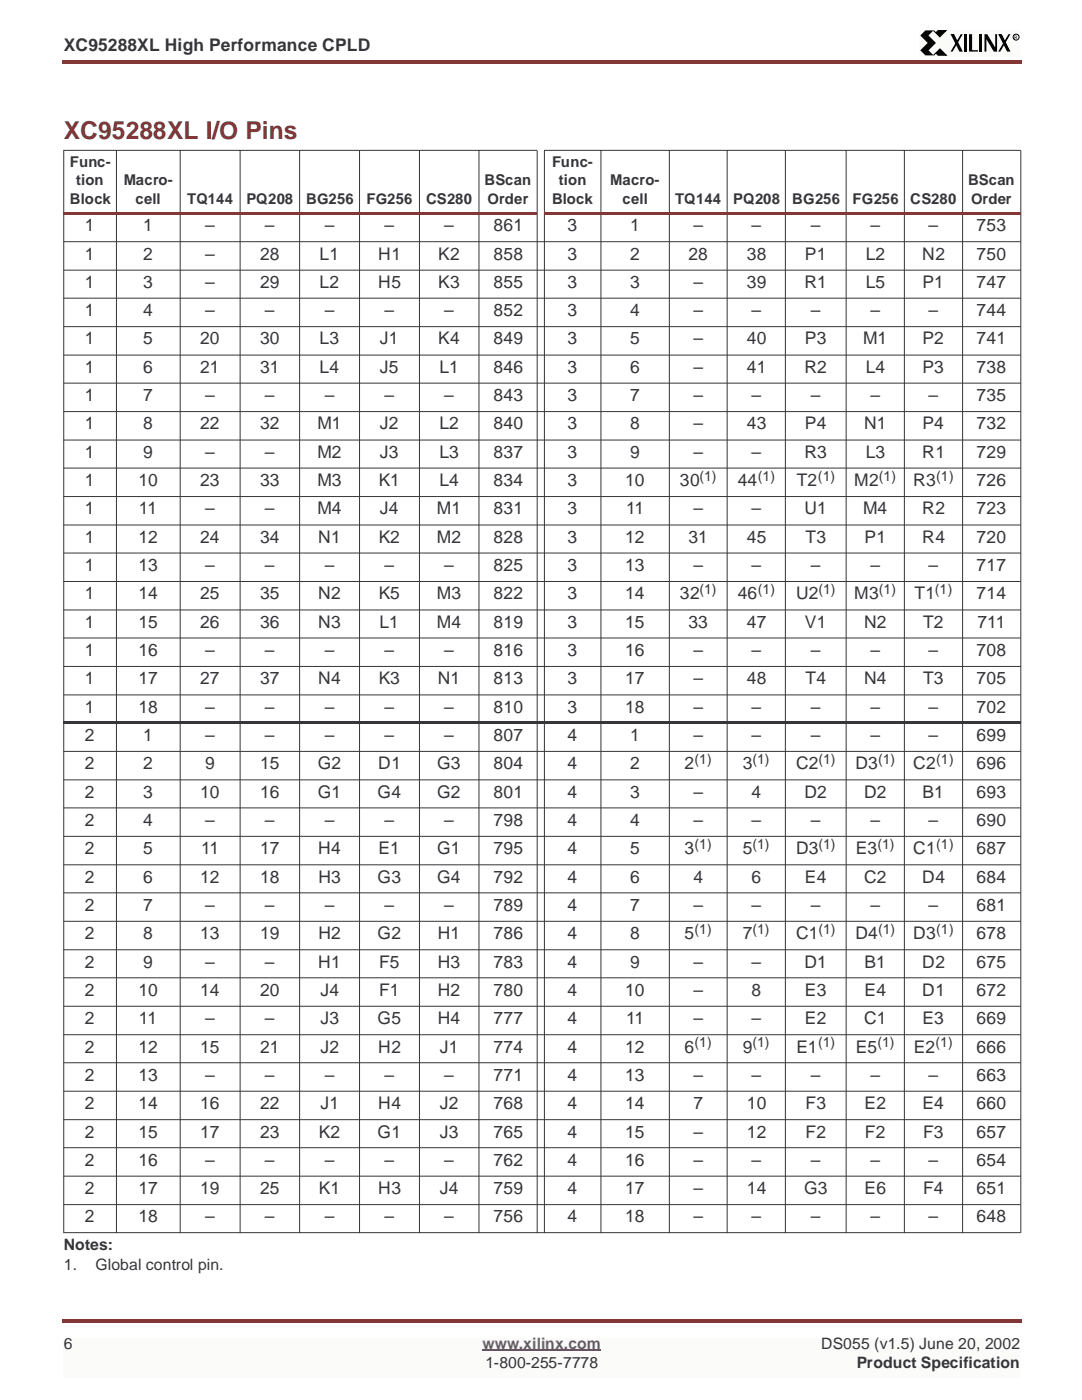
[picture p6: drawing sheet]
<svg xmlns="http://www.w3.org/2000/svg" width="216mm" height="279mm" viewBox="0 0 216 279" stroke-linecap="round" stroke-linejoin="round" font-family="sans-serif">
<g fill="#833737">
<path d="M12.4 12h.3v.7h-.3z"/>
<path d="M12.7 12h190.8v.7h-190.8z"/>
</g>
<path d="M12.7 266.7h190.5v7.8h-190.5z" fill="#fbfbf9"/>
<path d="M96.1 269.1h23.7" fill="none" stroke="#6a4f83" stroke-width=".34"/>
<g fill="#833737">
<path d="M12.4 262.9h.3v.7h-.3z"/>
<path d="M12.7 262.9h190.8v.7h-190.8z"/>
</g>
<path d="M183.1 6h20.1v5.3h-20.1z" fill="#fbfbf9"/>
<path d="M183.3 7.1l1.1-1h1.6l-1 1 1.4 1.5-1.4 1.4 1 1h-1.6l-1.1-1 1.5-1.4zM189.4 6.8h.7l1.7 3.5h-.7zM191.4 6.8h.4l-2 3.5h-.4zM192 6.8h.6v3.5h-.6zM193.1 6.8h.6v3.2h1.1v.3h-1.7zM195.1 6.8h.6v3.5h-.6zM196.1 6.8h.6l1.6 2.7v-2.7h.3v3.5h-.6l-1.5-2.5v2.5h-.4zM198.9 6.8h.7l1.7 3.5h-.7zM200.9 6.8h.4l-2 3.5h-.4z" fill="#000"/>
<path d="M186 6.1l.4 .4 .5-.4h1.6l-1.3 1.2zM186.4 10.6l-.4 .4 1.3-1.2 1.2 1.2h-1.6z" fill="#000" stroke="#000" stroke-width=".2"/>
<circle cx="202.4" cy="7.4" r=".59" fill="none" stroke="#000" stroke-width=".2"/>
<g fill="none" stroke="#363539" stroke-width=".2">
<path d="M12.6 30h94.4M12.7 30.1v215.6M23.2 30v215.8M35.9 30v215.8M47.8 30v215.8M59.7 30v215.8M71.6 30v215.8M83.6 30v215.8M95.4 30v215.8M107 30.1v215.7M108.4 30h95M108.5 30.1v215.7"/>
<path d="M119.7 30v215.8M133.3 30v215.8M144.9 30v215.8M156.5 30v215.8M168.6 30v215.8M180.2 30v215.8M191.8 30v215.8M203.4 30.1v215.6"/>
</g>
<g fill="#833737">
<path d="M12.6 42.2h94.4v.6h-94.4z"/>
<path d="M108.4 42.2h95v.6h-95z"/>
</g>
<g fill="none" stroke="#363539" stroke-width=".2">
<path d="M12.6 48.2h190.8M12.6 53.8h190.8M12.6 59.4h190.8M12.6 65.1h190.8M12.6 70.8h190.8M12.6 76.4h190.8M12.6 82h190.8M12.6 87.7h190.8M12.6 93.3h190.8M12.6 99h190.8M12.6 104.6h190.8M12.6 110.2h190.8"/>
<path d="M12.6 115.9h190.8M12.6 121.6h190.8M12.6 127.2h190.8M12.6 132.8h190.8M12.6 138.5h190.8"/>
</g>
<path d="M12.6 143.8h190.8v.6h-190.8z" fill="#363539"/>
<g fill="none" stroke="#363539" stroke-width=".2">
<path d="M12.6 149.8h190.8M12.6 155.4h190.8M12.6 161h190.8M12.6 166.7h190.8M12.6 172.4h190.8M12.6 178h190.8M12.6 183.6h190.8M12.6 189.3h190.8M12.6 194.9h190.8M12.6 200.6h190.8M12.6 206.2h190.8M12.6 211.8h190.8"/>
<path d="M12.6 217.5h190.8M12.6 223.2h190.8M12.6 228.8h190.8M12.6 234.4h190.8M12.6 240.1h190.8M12.6 245.7h190.8"/>
</g>
<text font-size="4.9" fill="#833737" x="12.7" y="27.7">XC95288XL I/O Pins</text>
<g font-size="3.5" fill="#363539">
<text x="12.7" y="10.2">XC95288XL High Performance CPLD</text>
<text x="16.9" y="46.1">1</text>
<text x="28.5" y="46.1">1</text>
<text x="40.9" y="46.1">–</text>
<text x="52.7" y="46.1">–</text>
<text x="64.7" y="46.1">–</text>
<text x="76.6" y="46.1">–</text>
<text x="88.5" y="46.1">–</text>
<text x="98.3" y="46.1">861</text>
<text x="113" y="46.1">3</text>
<text x="125.6" y="46.1">1</text>
<text x="138.2" y="46.1">–</text>
<text x="149.7" y="46.1">–</text>
<text x="161.5" y="46.1">–</text>
<text x="173.4" y="46.1">–</text>
<text x="185" y="46.1">–</text>
<text x="194.6" y="46.1">753</text>
<text x="16.9" y="51.7">1</text>
<text x="28.5" y="51.7">2</text>
<text x="40.9" y="51.7">–</text>
<text x="51.8" y="51.7">28</text>
<text x="63.7" y="51.7">L1</text>
<text x="75.4" y="51.7">H1</text>
<text x="87.3" y="51.7">K2</text>
<text x="98.3" y="51.7">858</text>
<text x="113" y="51.7">3</text>
<text x="125.6" y="51.7">2</text>
<text x="137.2" y="51.7">28</text>
<text x="148.8" y="51.7">38</text>
<text x="160.4" y="51.7">P1</text>
<text x="172.5" y="51.7">L2</text>
<text x="183.7" y="51.7">N2</text>
<text x="194.6" y="51.7">750</text>
<text x="16.9" y="57.4">1</text>
<text x="28.5" y="57.4">3</text>
<text x="40.9" y="57.4">–</text>
<text x="51.8" y="57.4">29</text>
<text x="63.7" y="57.4">L2</text>
<text x="75.4" y="57.4">H5</text>
<text x="87.3" y="57.4">K3</text>
<text x="98.3" y="57.4">855</text>
<text x="113" y="57.4">3</text>
<text x="125.6" y="57.4">3</text>
<text x="138.2" y="57.4">–</text>
<text x="148.8" y="57.4">39</text>
<text x="160.3" y="57.4">R1</text>
<text x="172.5" y="57.4">L5</text>
<text x="183.8" y="57.4">P1</text>
<text x="194.6" y="57.4">747</text>
<text x="16.9" y="63.1">1</text>
<text x="28.5" y="63.1">4</text>
<text x="40.9" y="63.1">–</text>
<text x="52.7" y="63.1">–</text>
<text x="64.7" y="63.1">–</text>
<text x="76.6" y="63.1">–</text>
<text x="88.5" y="63.1">–</text>
<text x="98.3" y="63.1">852</text>
<text x="113" y="63.1">3</text>
<text x="125.6" y="63.1">4</text>
<text x="138.2" y="63.1">–</text>
<text x="149.7" y="63.1">–</text>
<text x="161.5" y="63.1">–</text>
<text x="173.4" y="63.1">–</text>
<text x="185" y="63.1">–</text>
<text x="194.6" y="63.1">744</text>
<text x="16.9" y="68.7">1</text>
<text x="28.5" y="68.7">5</text>
<text x="39.9" y="68.7">20</text>
<text x="51.8" y="68.7">30</text>
<text x="63.7" y="68.7">L3</text>
<text x="75.7" y="68.7">J1</text>
<text x="87.3" y="68.7">K4</text>
<text x="98.3" y="68.7">849</text>
<text x="113" y="68.7">3</text>
<text x="125.6" y="68.7">5</text>
<text x="138.2" y="68.7">–</text>
<text x="148.8" y="68.7">40</text>
<text x="160.4" y="68.7">P3</text>
<text x="172" y="68.7">M1</text>
<text x="183.8" y="68.7">P2</text>
<text x="194.6" y="68.7">741</text>
<text x="16.9" y="74.3">1</text>
<text x="28.5" y="74.3">6</text>
<text x="39.9" y="74.3">21</text>
<text x="51.8" y="74.3">31</text>
<text x="63.7" y="74.3">L4</text>
<text x="75.7" y="74.3">J5</text>
<text x="87.5" y="74.3">L1</text>
<text x="98.3" y="74.3">846</text>
<text x="113" y="74.3">3</text>
<text x="125.6" y="74.3">6</text>
<text x="138.2" y="74.3">–</text>
<text x="148.8" y="74.3">41</text>
<text x="160.3" y="74.3">R2</text>
<text x="172.5" y="74.3">L4</text>
<text x="183.8" y="74.3">P3</text>
<text x="194.6" y="74.3">738</text>
<text x="16.9" y="80">1</text>
<text x="28.5" y="80">7</text>
<text x="40.9" y="80">–</text>
<text x="52.7" y="80">–</text>
<text x="64.7" y="80">–</text>
<text x="76.6" y="80">–</text>
<text x="88.5" y="80">–</text>
<text x="98.3" y="80">843</text>
<text x="113" y="80">3</text>
<text x="125.6" y="80">7</text>
<text x="138.2" y="80">–</text>
<text x="149.7" y="80">–</text>
<text x="161.5" y="80">–</text>
<text x="173.4" y="80">–</text>
<text x="185" y="80">–</text>
<text x="194.6" y="80">735</text>
<text x="16.9" y="85.6">1</text>
<text x="28.5" y="85.6">8</text>
<text x="39.9" y="85.6">22</text>
<text x="51.8" y="85.6">32</text>
<text x="63.2" y="85.6">M1</text>
<text x="75.7" y="85.6">J2</text>
<text x="87.5" y="85.6">L2</text>
<text x="98.3" y="85.6">840</text>
<text x="113" y="85.6">3</text>
<text x="125.6" y="85.6">8</text>
<text x="138.2" y="85.6">–</text>
<text x="148.8" y="85.6">43</text>
<text x="160.4" y="85.6">P4</text>
<text x="172.1" y="85.6">N1</text>
<text x="183.8" y="85.6">P4</text>
<text x="194.6" y="85.6">732</text>
<text x="16.9" y="91.3">1</text>
<text x="28.5" y="91.3">9</text>
<text x="40.9" y="91.3">–</text>
<text x="52.7" y="91.3">–</text>
<text x="63.2" y="91.3">M2</text>
<text x="75.7" y="91.3">J3</text>
<text x="87.5" y="91.3">L3</text>
<text x="98.3" y="91.3">837</text>
<text x="113" y="91.3">3</text>
<text x="125.6" y="91.3">9</text>
<text x="138.2" y="91.3">–</text>
<text x="149.7" y="91.3">–</text>
<text x="160.3" y="91.3">R3</text>
<text x="172.5" y="91.3">L3</text>
<text x="183.7" y="91.3">R1</text>
<text x="194.6" y="91.3">729</text>
<text x="16.9" y="96.9">1</text>
<text x="27.6" y="96.9">10</text>
<text x="39.9" y="96.9">23</text>
<text x="51.8" y="96.9">33</text>
<text x="63.2" y="96.9">M3</text>
<text x="75.4" y="96.9">K1</text>
<text x="87.5" y="96.9">L4</text>
<text x="98.3" y="96.9">834</text>
<text x="113" y="96.9">3</text>
<text x="124.5" y="96.9">10</text>
<text x="135.5" y="96.9">30</text>
<text x="147" y="96.9">44</text>
<text x="158.7" y="96.9">T2</text>
<text x="170.2" y="96.9">M2</text>
<text x="181.9" y="96.9">R3</text>
<text x="194.6" y="96.9">726</text>
<text x="16.9" y="102.5">1</text>
<text x="27.7" y="102.5">11</text>
<text x="40.9" y="102.5">–</text>
<text x="52.7" y="102.5">–</text>
<text x="63.2" y="102.5">M4</text>
<text x="75.7" y="102.5">J4</text>
<text x="87" y="102.5">M1</text>
<text x="98.3" y="102.5">831</text>
<text x="113" y="102.5">3</text>
<text x="124.7" y="102.5">11</text>
<text x="138.2" y="102.5">–</text>
<text x="149.7" y="102.5">–</text>
<text x="160.3" y="102.5">U1</text>
<text x="172" y="102.5">M4</text>
<text x="183.7" y="102.5">R2</text>
<text x="194.6" y="102.5">723</text>
<text x="16.9" y="108.2">1</text>
<text x="16.9" y="113.9">1</text>
<text x="27.6" y="108.2">12</text>
<text x="27.6" y="113.9">13</text>
<text x="39.9" y="108.2">24</text>
<text x="40.9" y="113.9">–</text>
<text x="51.8" y="108.2">34</text>
<text x="52.7" y="113.9">–</text>
<text x="63.4" y="108.2">N1</text>
<text x="64.7" y="113.9">–</text>
<text x="75.4" y="108.2">K2</text>
<text x="76.6" y="113.9">–</text>
<text x="87" y="108.2">M2</text>
<text x="88.5" y="113.9">–</text>
<text x="98.3" y="113.9">825</text>
<text x="98.3" y="108.2">828</text>
<text x="113" y="113.9">3</text>
<text x="113" y="108.2">3</text>
<text x="124.5" y="113.9">13</text>
<text x="124.5" y="108.2">12</text>
<text x="137.2" y="108.2">31</text>
<text x="138.2" y="113.9">–</text>
<text x="148.8" y="108.2">45</text>
<text x="149.7" y="113.9">–</text>
<text x="160.4" y="108.2">T3</text>
<text x="161.5" y="113.9">–</text>
<text x="172.2" y="108.2">P1</text>
<text x="173.4" y="113.9">–</text>
<text x="183.7" y="108.2">R4</text>
<text x="185" y="113.9">–</text>
<text x="194.6" y="113.9">717</text>
<text x="194.6" y="108.2">720</text>
<text x="16.9" y="119.5">1</text>
<text x="27.6" y="119.5">14</text>
<text x="39.9" y="119.5">25</text>
<text x="51.8" y="119.5">35</text>
<text x="63.4" y="119.5">N2</text>
<text x="75.4" y="119.5">K5</text>
<text x="87" y="119.5">M3</text>
<text x="98.3" y="119.5">822</text>
<text x="113" y="119.5">3</text>
<text x="124.5" y="119.5">14</text>
<text x="135.5" y="119.5">32</text>
<text x="147" y="119.5">46</text>
<text x="158.6" y="119.5">U2</text>
<text x="170.2" y="119.5">M3</text>
<text x="182.2" y="119.5">T1</text>
<text x="194.6" y="119.5">714</text>
<text x="16.9" y="125.1">1</text>
<text x="27.6" y="125.1">15</text>
<text x="39.9" y="125.1">26</text>
<text x="51.8" y="125.1">36</text>
<text x="63.4" y="125.1">N3</text>
<text x="75.6" y="125.1">L1</text>
<text x="87" y="125.1">M4</text>
<text x="98.3" y="125.1">819</text>
<text x="113" y="125.1">3</text>
<text x="124.5" y="125.1">15</text>
<text x="137.2" y="125.1">33</text>
<text x="148.8" y="125.1">47</text>
<text x="160.4" y="125.1">V1</text>
<text x="172.1" y="125.1">N2</text>
<text x="183.9" y="125.1">T2</text>
<text x="194.7" y="125.1">711</text>
<text x="16.9" y="130.8">1</text>
<text x="27.6" y="130.8">16</text>
<text x="40.9" y="130.8">–</text>
<text x="52.7" y="130.8">–</text>
<text x="64.7" y="130.8">–</text>
<text x="76.6" y="130.8">–</text>
<text x="88.5" y="130.8">–</text>
<text x="98.3" y="130.8">816</text>
<text x="113" y="130.8">3</text>
<text x="124.5" y="130.8">16</text>
<text x="138.2" y="130.8">–</text>
<text x="149.7" y="130.8">–</text>
<text x="161.5" y="130.8">–</text>
<text x="173.4" y="130.8">–</text>
<text x="185" y="130.8">–</text>
<text x="194.6" y="130.8">708</text>
<text x="16.9" y="136.4">1</text>
<text x="27.6" y="136.4">17</text>
<text x="39.9" y="136.4">27</text>
<text x="51.8" y="136.4">37</text>
<text x="63.4" y="136.4">N4</text>
<text x="75.4" y="136.4">K3</text>
<text x="87.2" y="136.4">N1</text>
<text x="98.3" y="136.4">813</text>
<text x="113" y="136.4">3</text>
<text x="124.5" y="136.4">17</text>
<text x="138.2" y="136.4">–</text>
<text x="148.8" y="136.4">48</text>
<text x="160.4" y="136.4">T4</text>
<text x="172.1" y="136.4">N4</text>
<text x="183.9" y="136.4">T3</text>
<text x="194.6" y="136.4">705</text>
<text x="16.9" y="142.1">1</text>
<text x="27.6" y="142.1">18</text>
<text x="40.9" y="142.1">–</text>
<text x="52.7" y="142.1">–</text>
<text x="64.7" y="142.1">–</text>
<text x="76.6" y="142.1">–</text>
<text x="88.5" y="142.1">–</text>
<text x="98.3" y="142.1">810</text>
<text x="113" y="142.1">3</text>
<text x="124.5" y="142.1">18</text>
<text x="138.2" y="142.1">–</text>
<text x="149.7" y="142.1">–</text>
<text x="161.5" y="142.1">–</text>
<text x="173.4" y="142.1">–</text>
<text x="185" y="142.1">–</text>
<text x="194.6" y="142.1">702</text>
<text x="16.9" y="147.7">2</text>
<text x="28.5" y="147.7">1</text>
<text x="40.9" y="147.7">–</text>
<text x="52.7" y="147.7">–</text>
<text x="64.7" y="147.7">–</text>
<text x="76.6" y="147.7">–</text>
<text x="88.5" y="147.7">–</text>
<text x="98.3" y="147.7">807</text>
<text x="113" y="147.7">4</text>
<text x="125.6" y="147.7">1</text>
<text x="138.2" y="147.7">–</text>
<text x="149.7" y="147.7">–</text>
<text x="161.5" y="147.7">–</text>
<text x="173.4" y="147.7">–</text>
<text x="185" y="147.7">–</text>
<text x="194.6" y="147.7">699</text>
<text x="16.9" y="153.3">2</text>
<text x="28.5" y="153.3">2</text>
<text x="40.9" y="153.3">9</text>
<text x="51.8" y="153.3">15</text>
<text x="63.3" y="153.3">G2</text>
<text x="75.4" y="153.3">D1</text>
<text x="87.1" y="153.3">G3</text>
<text x="98.3" y="153.3">804</text>
<text x="113" y="153.3">4</text>
<text x="125.6" y="153.3">2</text>
<text x="136.4" y="153.3">2</text>
<text x="148" y="153.3">3</text>
<text x="158.6" y="153.3">C2</text>
<text x="170.4" y="153.3">D3</text>
<text x="181.9" y="153.3">C2</text>
<text x="194.6" y="153.3">696</text>
<text x="16.9" y="159">2</text>
<text x="28.5" y="159">3</text>
<text x="39.9" y="159">10</text>
<text x="51.8" y="159">16</text>
<text x="63.3" y="159">G1</text>
<text x="75.2" y="159">G4</text>
<text x="87.1" y="159">G2</text>
<text x="98.3" y="159">801</text>
<text x="113" y="159">4</text>
<text x="125.6" y="159">3</text>
<text x="138.2" y="159">–</text>
<text x="149.7" y="159">4</text>
<text x="160.3" y="159">D2</text>
<text x="172.1" y="159">D2</text>
<text x="183.8" y="159">B1</text>
<text x="194.6" y="159">693</text>
<text x="16.9" y="164.7">2</text>
<text x="28.5" y="164.7">4</text>
<text x="40.9" y="164.7">–</text>
<text x="52.7" y="164.7">–</text>
<text x="64.7" y="164.7">–</text>
<text x="76.6" y="164.7">–</text>
<text x="88.5" y="164.7">–</text>
<text x="98.3" y="164.7">798</text>
<text x="113" y="164.7">4</text>
<text x="125.6" y="164.7">4</text>
<text x="138.2" y="164.7">–</text>
<text x="149.7" y="164.7">–</text>
<text x="161.5" y="164.7">–</text>
<text x="173.4" y="164.7">–</text>
<text x="185" y="164.7">–</text>
<text x="194.6" y="164.7">690</text>
<text x="16.9" y="170.3">2</text>
<text x="28.5" y="170.3">5</text>
<text x="40" y="170.3">11</text>
<text x="51.8" y="170.3">17</text>
<text x="63.4" y="170.3">H4</text>
<text x="75.4" y="170.3">E1</text>
<text x="87.1" y="170.3">G1</text>
<text x="98.3" y="170.3">795</text>
<text x="113" y="170.3">4</text>
<text x="125.6" y="170.3">5</text>
<text x="136.4" y="170.3">3</text>
<text x="148" y="170.3">5</text>
<text x="158.6" y="170.3">D3</text>
<text x="170.5" y="170.3">E3</text>
<text x="181.9" y="170.3">C1</text>
<text x="194.6" y="170.3">687</text>
<text x="16.9" y="175.9">2</text>
<text x="28.5" y="175.9">6</text>
<text x="39.9" y="175.9">12</text>
<text x="51.8" y="175.9">18</text>
<text x="63.4" y="175.9">H3</text>
<text x="75.2" y="175.9">G3</text>
<text x="87.1" y="175.9">G4</text>
<text x="98.3" y="175.9">792</text>
<text x="113" y="175.9">4</text>
<text x="125.6" y="175.9">6</text>
<text x="138.2" y="175.9">4</text>
<text x="149.7" y="175.9">6</text>
<text x="160.4" y="175.9">E4</text>
<text x="172.1" y="175.9">C2</text>
<text x="183.7" y="175.9">D4</text>
<text x="194.6" y="175.9">684</text>
<text x="16.9" y="181.6">2</text>
<text x="28.5" y="181.6">7</text>
<text x="40.9" y="181.6">–</text>
<text x="52.7" y="181.6">–</text>
<text x="64.7" y="181.6">–</text>
<text x="76.6" y="181.6">–</text>
<text x="88.5" y="181.6">–</text>
<text x="98.3" y="181.6">789</text>
<text x="113" y="181.6">4</text>
<text x="125.6" y="181.6">7</text>
<text x="138.2" y="181.6">–</text>
<text x="149.7" y="181.6">–</text>
<text x="161.5" y="181.6">–</text>
<text x="173.4" y="181.6">–</text>
<text x="185" y="181.6">–</text>
<text x="194.6" y="181.6">681</text>
<text x="16.9" y="187.2">2</text>
<text x="28.5" y="187.2">8</text>
<text x="39.9" y="187.2">13</text>
<text x="51.8" y="187.2">19</text>
<text x="63.4" y="187.2">H2</text>
<text x="75.2" y="187.2">G2</text>
<text x="87.2" y="187.2">H1</text>
<text x="98.3" y="187.2">786</text>
<text x="113" y="187.2">4</text>
<text x="125.6" y="187.2">8</text>
<text x="136.4" y="187.2">5</text>
<text x="148" y="187.2">7</text>
<text x="158.6" y="187.2">C1</text>
<text x="170.4" y="187.2">D4</text>
<text x="181.9" y="187.2">D3</text>
<text x="194.6" y="187.2">678</text>
<text x="16.9" y="192.9">2</text>
<text x="28.5" y="192.9">9</text>
<text x="40.9" y="192.9">–</text>
<text x="52.7" y="192.9">–</text>
<text x="63.4" y="192.9">H1</text>
<text x="75.5" y="192.9">F5</text>
<text x="87.2" y="192.9">H3</text>
<text x="98.3" y="192.9">783</text>
<text x="113" y="192.9">4</text>
<text x="125.6" y="192.9">9</text>
<text x="138.2" y="192.9">–</text>
<text x="149.7" y="192.9">–</text>
<text x="160.3" y="192.9">D1</text>
<text x="172.2" y="192.9">B1</text>
<text x="183.7" y="192.9">D2</text>
<text x="194.6" y="192.9">675</text>
<text x="16.9" y="198.5">2</text>
<text x="27.6" y="198.5">10</text>
<text x="39.9" y="198.5">14</text>
<text x="51.8" y="198.5">20</text>
<text x="63.8" y="198.5">J4</text>
<text x="75.5" y="198.5">F1</text>
<text x="87.2" y="198.5">H2</text>
<text x="98.3" y="198.5">780</text>
<text x="113" y="198.5">4</text>
<text x="124.5" y="198.5">10</text>
<text x="138.2" y="198.5">–</text>
<text x="149.7" y="198.5">8</text>
<text x="160.4" y="198.5">E3</text>
<text x="172.2" y="198.5">E4</text>
<text x="183.7" y="198.5">D1</text>
<text x="194.6" y="198.5">672</text>
<text x="16.9" y="204.1">2</text>
<text x="16.9" y="209.8">2</text>
<text x="27.6" y="209.8">12</text>
<text x="27.7" y="204.1">11</text>
<text x="39.9" y="209.8">15</text>
<text x="40.9" y="204.1">–</text>
<text x="51.8" y="209.8">21</text>
<text x="52.7" y="204.1">–</text>
<text x="63.8" y="204.1">J3</text>
<text x="63.8" y="209.8">J2</text>
<text x="75.2" y="204.1">G5</text>
<text x="75.4" y="209.8">H2</text>
<text x="87.2" y="204.1">H4</text>
<text x="87.6" y="209.8">J1</text>
<text x="98.3" y="204.1">777</text>
<text x="98.3" y="209.8">774</text>
<text x="113" y="204.1">4</text>
<text x="113" y="209.8">4</text>
<text x="124.5" y="209.8">12</text>
<text x="124.7" y="204.1">11</text>
<text x="136.4" y="209.8">6</text>
<text x="138.2" y="204.1">–</text>
<text x="148" y="209.8">9</text>
<text x="149.7" y="204.1">–</text>
<text x="158.7" y="209.8">E1</text>
<text x="160.4" y="204.1">E2</text>
<text x="170.5" y="209.8">E5</text>
<text x="172.1" y="204.1">C1</text>
<text x="182" y="209.8">E2</text>
<text x="183.8" y="204.1">E3</text>
<text x="194.6" y="209.8">666</text>
<text x="194.6" y="204.1">669</text>
<text x="16.9" y="215.5">2</text>
<text x="27.6" y="215.5">13</text>
<text x="40.9" y="215.5">–</text>
<text x="52.7" y="215.5">–</text>
<text x="64.7" y="215.5">–</text>
<text x="76.6" y="215.5">–</text>
<text x="88.5" y="215.5">–</text>
<text x="98.3" y="215.5">771</text>
<text x="113" y="215.5">4</text>
<text x="124.5" y="215.5">13</text>
<text x="138.2" y="215.5">–</text>
<text x="149.7" y="215.5">–</text>
<text x="161.5" y="215.5">–</text>
<text x="173.4" y="215.5">–</text>
<text x="185" y="215.5">–</text>
<text x="194.6" y="215.5">663</text>
<text x="16.9" y="221.1">2</text>
<text x="27.6" y="221.1">14</text>
<text x="39.9" y="221.1">16</text>
<text x="51.8" y="221.1">22</text>
<text x="63.8" y="221.1">J1</text>
<text x="75.4" y="221.1">H4</text>
<text x="87.6" y="221.1">J2</text>
<text x="98.3" y="221.1">768</text>
<text x="113" y="221.1">4</text>
<text x="124.5" y="221.1">14</text>
<text x="138.2" y="221.1">7</text>
<text x="148.8" y="221.1">10</text>
<text x="160.4" y="221.1">F3</text>
<text x="172.2" y="221.1">E2</text>
<text x="183.8" y="221.1">E4</text>
<text x="194.6" y="221.1">660</text>
<text x="16.9" y="226.7">2</text>
<text x="27.6" y="226.7">15</text>
<text x="39.9" y="226.7">17</text>
<text x="51.8" y="226.7">23</text>
<text x="63.5" y="226.7">K2</text>
<text x="75.2" y="226.7">G1</text>
<text x="87.6" y="226.7">J3</text>
<text x="98.3" y="226.7">765</text>
<text x="113" y="226.7">4</text>
<text x="124.5" y="226.7">15</text>
<text x="138.2" y="226.7">–</text>
<text x="148.8" y="226.7">12</text>
<text x="160.4" y="226.7">F2</text>
<text x="172.3" y="226.7">F2</text>
<text x="183.9" y="226.7">F3</text>
<text x="194.6" y="226.7">657</text>
<text x="16.9" y="232.4">2</text>
<text x="27.6" y="232.4">16</text>
<text x="40.9" y="232.4">–</text>
<text x="52.7" y="232.4">–</text>
<text x="64.7" y="232.4">–</text>
<text x="76.6" y="232.4">–</text>
<text x="88.5" y="232.4">–</text>
<text x="98.3" y="232.4">762</text>
<text x="113" y="232.4">4</text>
<text x="124.5" y="232.4">16</text>
<text x="138.2" y="232.4">–</text>
<text x="149.7" y="232.4">–</text>
<text x="161.5" y="232.4">–</text>
<text x="173.4" y="232.4">–</text>
<text x="185" y="232.4">–</text>
<text x="194.6" y="232.4">654</text>
<text x="16.9" y="238">2</text>
<text x="27.6" y="238">17</text>
<text x="39.9" y="238">19</text>
<text x="51.8" y="238">25</text>
<text x="63.5" y="238">K1</text>
<text x="75.4" y="238">H3</text>
<text x="87.6" y="238">J4</text>
<text x="98.3" y="238">759</text>
<text x="113" y="238">4</text>
<text x="124.5" y="238">17</text>
<text x="138.2" y="238">–</text>
<text x="148.8" y="238">14</text>
<text x="160.2" y="238">G3</text>
<text x="172.2" y="238">E6</text>
<text x="183.9" y="238">F4</text>
<text x="194.6" y="238">651</text>
<text x="16.9" y="243.7">2</text>
<text x="27.6" y="243.7">18</text>
<text x="40.9" y="243.7">–</text>
<text x="52.7" y="243.7">–</text>
<text x="64.7" y="243.7">–</text>
<text x="76.6" y="243.7">–</text>
<text x="88.5" y="243.7">–</text>
<text x="98.3" y="243.7">756</text>
<text x="113" y="243.7">4</text>
<text x="124.5" y="243.7">18</text>
<text x="138.2" y="243.7">–</text>
<text x="149.7" y="243.7">–</text>
<text x="161.5" y="243.7">–</text>
<text x="173.4" y="243.7">–</text>
<text x="185" y="243.7">–</text>
<text x="194.6" y="243.7">648</text>
</g>
<g font-size="3.1" fill="#363539">
<text x="12.7" y="249.2">Notes:</text>
<text x="12.7" y="253.1">1.</text>
<text x="19" y="253.1">Global control pin.</text>
<text x="12.7" y="268.8">6</text>
<text x="163.6" y="268.8">DS055 (v1.5) June 20, 2002</text>
<text x="96.7" y="272.7">1-800-255-7778</text>
<text x="170.7" y="272.7">Product Specification</text>
</g>
<text font-size="3.1" fill="#6a4f83" x="96.1" y="268.8">www.xilinx.com</text>
<g font-size="3" fill="#363539">
<text x="13.9" y="33.2">Func-</text>
<text x="110" y="33.2">Func-</text>
<text x="13.9" y="40.6">Block</text>
<text x="15.2" y="36.9">tion</text>
<text x="24.6" y="36.9">Macro-</text>
<text x="27" y="40.6">cell</text>
<text x="37.3" y="40.6">TQ144</text>
<text x="49.1" y="40.6">PQ208</text>
<text x="61" y="40.6">BG256</text>
<text x="73" y="40.6">FG256</text>
<text x="84.9" y="40.6">CS280</text>
<text x="96.5" y="36.9">BScan</text>
<text x="97.1" y="40.6">Order</text>
<text x="110" y="40.6">Block</text>
<text x="111.3" y="36.9">tion</text>
<text x="121.6" y="36.9">Macro-</text>
<text x="124" y="40.6">cell</text>
<text x="134.5" y="40.6">TQ144</text>
<text x="146" y="40.6">PQ208</text>
<text x="157.8" y="40.6">BG256</text>
<text x="169.8" y="40.6">FG256</text>
<text x="181.3" y="40.6">CS280</text>
<text x="192.9" y="36.9">BScan</text>
<text x="193.5" y="40.6">Order</text>
</g>
<g font-size="2.8" fill="#363539">
<text x="139.4" y="95.8">(1)</text>
<text x="151" y="95.8">(1)</text>
<text x="162.9" y="95.8">(1)</text>
<text x="175.1" y="95.8">(1)</text>
<text x="186.5" y="95.8">(1)</text>
<text x="139.4" y="118.4">(1)</text>
<text x="151" y="118.4">(1)</text>
<text x="163.1" y="118.4">(1)</text>
<text x="175.1" y="118.4">(1)</text>
<text x="186.3" y="118.4">(1)</text>
<text x="138.3" y="152.3">(1)</text>
<text x="149.9" y="152.3">(1)</text>
<text x="163.1" y="152.3">(1)</text>
<text x="174.9" y="152.3">(1)</text>
<text x="186.5" y="152.3">(1)</text>
<text x="138.3" y="169.2">(1)</text>
<text x="149.9" y="169.2">(1)</text>
<text x="163.1" y="169.2">(1)</text>
<text x="174.8" y="169.2">(1)</text>
<text x="186.5" y="169.2">(1)</text>
<text x="138.3" y="186.2">(1)</text>
<text x="149.9" y="186.2">(1)</text>
<text x="163.1" y="186.2">(1)</text>
<text x="174.9" y="186.2">(1)</text>
<text x="186.5" y="186.2">(1)</text>
<text x="138.3" y="208.7">(1)</text>
<text x="149.9" y="208.7">(1)</text>
<text x="163" y="208.7">(1)</text>
<text x="174.8" y="208.7">(1)</text>
<text x="186.3" y="208.7">(1)</text>
</g>
<text font-size=".9" x="202" y="7.7">R</text>
</svg>
